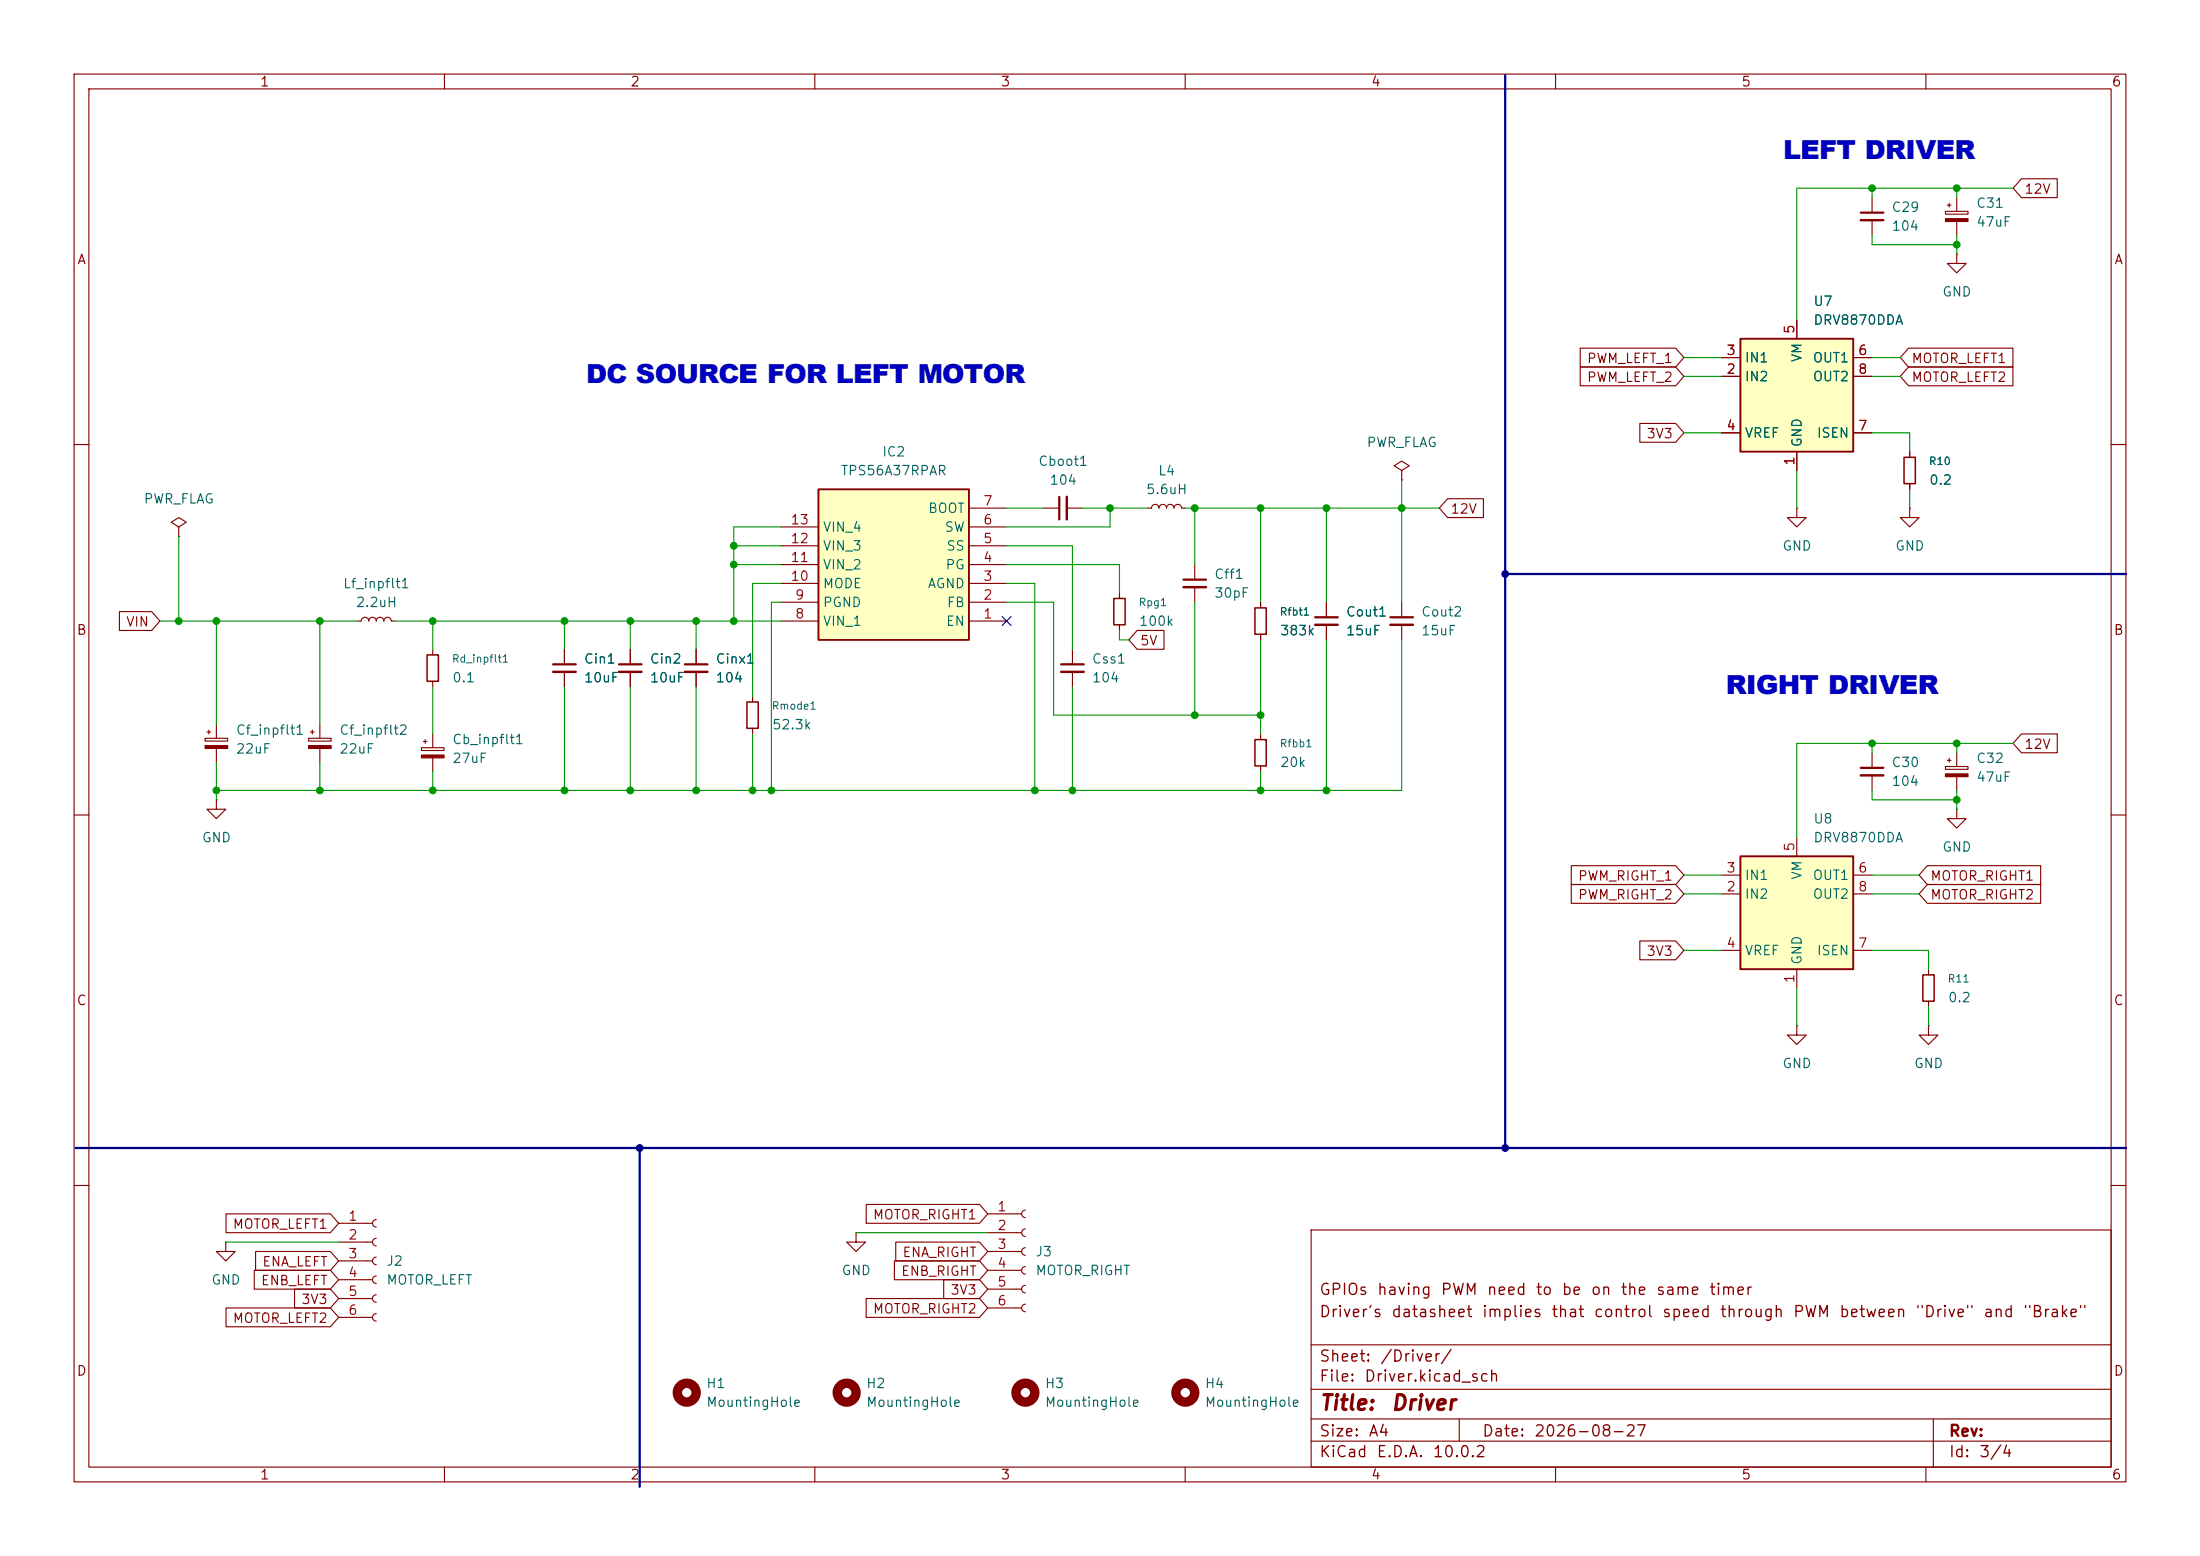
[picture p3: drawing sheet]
<svg xmlns="http://www.w3.org/2000/svg" width="297mm" height="210mm" viewBox="0 0 297 210" stroke-linecap="round" stroke-linejoin="round" font-family="sans-serif">
<g fill="none" stroke="#840000" stroke-width=".15">
<path d="M10 10h277v190h-277zM12 12h273v186h-273zM60 10v2M110 10v2M160 10v2M210 10v2M260 10v2M10 60h2M257.8 68.6v1.3h1.3l-1.3 1.2-1.3-1.2h1.3M257.8 68.6h.1M285 60h2M58.4 87.6v.8"/>
<path d="M58.4 91.9v.8M10 110h2M285 110h2M260.3 130.8v.8M260.3 135.1v.8M10 160h2M177 166h108v32h-108zM285 160h2M60 198v2M110 198v2M160 198v2M177 194.5h108"/>
<path d="M177 191.5h108M177 187.5h108M177 181.5h108M197 191.5v3M210 198v2M260 198v2M261 191.5v6.5"/>
</g>
<path d="M57.7 88.4h1.5v3.5h-1.5zM259.6 131.6h1.5v3.5h-1.5z" fill="none" stroke="#840000" stroke-width=".2"/>
<path d="M234.9 115.6h15.3v15.2h-15.3z" fill="#ffffc2"/>
<path d="M234.9 115.6h15.3v15.2h-15.3z" fill="none" stroke="#840000" stroke-width=".25"/>
<g fill="none" stroke="#840000" stroke-width=".15">
<path d="M252.7 26.7v2M252.7 29.7v2.1M262.6 28.5h3.1v.4h-3.1zM262.9 27.7h.5M263.1 27.4v.5M264.2 34.3v1.3h1.2l-1.2 1.2-1.3-1.2h1.3M264.2 34.3h.1M264.2 26.7v1.8M264.2 29.9v1.9M161.3 76.2v2M161.3 79.2v2.1M27.7 99.6h3v.4h-3z"/>
<path d="M27.9 98.8h.5M28.2 98.6v.5M29.2 97.8v1.8M41.7 99.6h3v.4h-3zM41.9 98.8h.5M42.2 98.6v.5M43.2 97.8v1.8M57.4 99.8v.5M58.4 99.1v1.8M144.8 87.6v2.1M144.8 90.7v2M151.1 80v.8"/>
<path d="M151.1 84.3v.8M189.2 81.3v2M189.2 84.3v2.1M29.2 101v1.9M43.2 101v1.9M56.9 100.9h3v.4h-3zM57.1 100.1h.6M58.4 102.3v1.8M232.4 118.1h2.5M242.6 113v2.6M250.2 118.1h2.5M252.7 101.6v2"/>
<path d="M252.7 104.6v2.1M264.2 109.2v1.3h1.2l-1.2 1.3-1.3-1.3h1.3M264.2 109.2h.1M232.4 120.7h2.5M232.4 128.3h2.5M242.6 138.4v1.3h1.2l-1.2 1.3-1.3-1.3h1.3M242.6 138.4h.1M242.6 130.8v2.6M250.2 120.7h2.5M250.2 128.3h2.5M260.3 138.4v1.3h1.3l-1.3 1.3-1.2-1.3h1.2M260.3 138.4h.1"/>
<path d="M30.5 167.6v1.3h1.2l-1.2 1.3-1.3-1.3h1.3M30.5 167.6h.1M45.7 165.1h4.6M45.7 167.6h4.6M45.7 170.2h4.6M45.7 172.7h4.6M45.7 175.3h4.6M45.7 177.8h4.6M50.8 164.6a.51 .51 0 0 0-.5 .5 .51 .51 0 0 0 .5 .5M50.8 167.1a.51 .51 0 0 0-.5 .5 .51 .51 0 0 0 .5 .5M50.8 169.7a.51 .51 0 0 0-.5 .5 .51 .51 0 0 0 .5 .5M50.8 172.2a.51 .51 0 0 0-.5 .5 .51 .51 0 0 0 .5 .5"/>
<path d="M50.8 174.8a.51 .51 0 0 0-.5 .5 .51 .51 0 0 0 .5 .5M50.8 177.3a.51 .51 0 0 0-.5 .5 .51 .51 0 0 0 .5 .5M115.6 166.4v1.2h1.2l-1.2 1.3-1.3-1.3h1.3M115.6 166.4h.1"/>
</g>
<g fill="#840000" stroke="#840000" stroke-width=".15">
<path d="M262.6 29.5h3.1v.4h-3.1z"/>
<path d="M27.7 100.6h3v.4h-3z"/>
<path d="M56.9 101.9h3v.4h-3z"/>
<path d="M41.7 100.6h3v.4h-3z"/>
</g>
<circle cx="92.7" cy="188" r="1.27" fill="none" stroke="#840000" stroke-width="1.3"/>
<path d="M251.2 28.7h3.1M159.8 78.2h3M143.3 89.7h3M187.7 83.3h3.1M251.2 103.6h3.1" fill="none" stroke="#840000" stroke-width=".3"/>
<path d="M251.2 29.7h3.1M159.8 79.2h3M143.3 90.7h3M187.7 84.3h3.1M251.2 104.6h3.1" fill="none" stroke="#840000" stroke-width=".33"/>
<path d="M150.4 80.8h1.5v3.5h-1.5z" fill="none" stroke="#840000" stroke-width=".2"/>
<path d="M234.9 45.7h15.3v15.3h-15.3z" fill="#ffffc2"/>
<path d="M234.9 45.7h15.3v15.3h-15.3z" fill="none" stroke="#840000" stroke-width=".25"/>
<g fill="none" stroke="#840000" stroke-width=".15">
<path d="M232.4 50.8h2.5M232.4 48.3h2.5M232.4 58.4h2.5M242.6 43.2v2.5M250.2 50.8h2.5M250.2 48.3h2.5M250.2 58.4h2.5M141 68.6h2M144 68.6h2M154.9 68.6h.5a.51 .51 0 0 1 .6-.5 .51 .51 0 0 1 .5 .5 .51 .51 0 0 1 .5-.5 .51 .51 0 0 1 .5 .5 .51 .51 0 0 1 .5-.5 .51 .51 0 0 1 .5 .5 .51 .51 0 0 1 .5-.5 .51 .51 0 0 1 .5 .5h.5M242.6 68.6v1.3h1.2l-1.2 1.2-1.3-1.2h1.3M242.6 68.6h.1"/>
<path d="M242.6 61v2.5M257.8 61v.7M257.8 65.3v.7M48.3 83.8h.5a.51 .51 0 0 1 .5-.5 .51 .51 0 0 1 .5 .5 .51 .51 0 0 1 .5-.5 .51 .51 0 0 1 .5 .5 .51 .51 0 0 1 .5-.5 .51 .51 0 0 1 .5 .5 .51 .51 0 0 1 .5-.5 .51 .51 0 0 1 .5 .5h.5M85.1 87.6v2.1M85.1 90.7v2M94 87.6v2.1M94 90.7v2M101.6 94v.7M101.6 98.3v.8M170.2 81.3v.7M170.2 85.6v.8"/>
<path d="M170.2 99.1v.7M179.1 81.3v2M179.1 84.3v2.1M170.2 103.4v.7M262.6 103.5h3.1v.3h-3.1zM262.9 102.6h.5M263.1 102.4v.5M264.2 101.6v1.9M264.2 104.8v1.9"/>
</g>
<path d="M143 67.1v3M83.6 89.7h3M92.5 89.7h3M177.5 83.3h3.1" fill="none" stroke="#840000" stroke-width=".3"/>
<path d="M144 67.1v3M83.6 90.7h3M92.5 90.7h3M177.5 84.3h3.1" fill="none" stroke="#840000" stroke-width=".33"/>
<path d="M262.6 104.4h3.1v.4h-3.1z" fill="#840000" stroke="#840000" stroke-width=".15"/>
<path d="M257 61.7h1.6v3.6h-1.6zM100.8 94.7h1.6v3.6h-1.6zM169.4 82h1.5v3.6h-1.5zM169.4 99.8h1.5v3.6h-1.5z" fill="none" stroke="#840000" stroke-width=".2"/>
<path d="M110.5 66h20.3v20.4h-20.3z" fill="#ffffc2"/>
<path d="M110.5 66h20.3v20.4h-20.3z" fill="none" stroke="#840000" stroke-width=".25"/>
<g fill="none" stroke="#840000" stroke-width=".15">
<path d="M272.9 24.1h4.8v2.6h-4.8l-1.1-1.3zM213.3 47h12.9l1.1 1.3-1.1 1.2h-12.9zM213.3 49.5h12.9l1.1 1.3-1.1 1.3h-12.9zM221.4 57.1h4.8l1.1 1.3-1.1 1.3h-4.8zM232.4 50.8h2.5M232.4 48.3h2.5M232.4 58.4h2.5M242.6 43.2v2.5M250.2 50.8h2.5M250.2 48.3h2.5M250.2 58.4h2.5M257.7 49.5h14v2.6h-14l-1.2-1.3z"/>
<path d="M257.7 47h14v2.5h-14l-1.2-1.2zM24.1 71.1l1-.6-1-.6-1 .6 1 .6v1.3M24.1 72.4h.1M105.4 78.7h5.1M105.4 76.2h5.1M105.4 73.7h5.1M105.4 71.1h5.1M130.8 78.7h5.1M130.8 76.2h5.1M130.8 73.7h5.1M130.8 71.1h5.1M130.8 68.6h5.1"/>
<path d="M189.2 63.5l1-.6-1-.7-1 .7 1 .6v1.3M189.2 64.8h.1M195.4 67.3h4.9v2.6h-4.9l-1.1-1.3zM242.6 61v2.5M257.8 61v.7M257.8 65.3v.7M16.1 82.5h4.4l1.1 1.3-1.1 1.3h-4.4zM76.2 87.6v2.1M76.2 90.7v2M85.1 87.6v2.1M85.1 90.7v2M94 87.6v2.1"/>
<path d="M94 90.7v2M105.4 83.8h5.1M105.4 81.3h5.1M130.8 83.8h5.1M130.8 81.3h5.1M153.5 85.1h3.6v2.5h-3.6l-1.1-1.2zM170.2 81.3v.7M170.2 85.6v.8M179.1 81.3v2M179.1 84.3v2.1M272.9 99.1h4.8v2.5h-4.8l-1.1-1.3zM29.2 108v1.2h1.3l-1.3 1.3-1.3-1.3h1.3"/>
<path d="M29.2 108h.1M212.1 116.8h14.1l1.1 1.3-1.1 1.3h-14.1zM212.1 119.4h14.1l1.1 1.3-1.1 1.2h-14.1zM260.2 116.8h15.3v2.6h-15.3l-1.1-1.3zM260.2 119.4h15.3v2.5h-15.3l-1.1-1.2zM221.4 127h4.8l1.1 1.3-1.1 1.2h-4.8zM30.5 163.8h14.1l1.1 1.3-1.1 1.3h-14.1zM30.5 176.5h14.1l1.1 1.3-1.1 1.3h-14.1zM34.3 171.4h10.3l1.1 1.3-1.1 1.3h-10.3zM34.5 168.9h10.1l1.1 1.3-1.1 1.3h-10.1zM39.8 174h4.8l1.1 1.3-1.1 1.2h-4.8zM116.9 175.3h15.3l1.1 1.2-1.1 1.3h-15.3z"/>
<path d="M116.9 162.6h15.3l1.1 1.2-1.1 1.3h-15.3zM120.7 170.2h11.5l1.1 1.3-1.1 1.2h-11.5zM120.9 167.6h11.3l1.1 1.3-1.1 1.3h-11.3zM127.4 172.7h4.8l1.1 1.3-1.1 1.3h-4.8zM133.3 163.8h4.6M133.3 166.4h4.6M133.3 168.9h4.6M133.3 171.5h4.6M133.3 174h4.6M133.3 176.5h4.6M138.4 163.3a.51 .51 0 0 0-.5 .5 .51 .51 0 0 0 .5 .5M138.4 165.9a.51 .51 0 0 0-.5 .5 .51 .51 0 0 0 .5 .5"/>
<path d="M138.4 168.4a.51 .51 0 0 0-.5 .5 .51 .51 0 0 0 .5 .5M138.4 170.9a.51 .51 0 0 0-.5 .6 .51 .51 0 0 0 .5 .5M138.4 173.5a.51 .51 0 0 0-.5 .5 .51 .51 0 0 0 .5 .5M138.4 176a.51 .51 0 0 0-.5 .5 .51 .51 0 0 0 .5 .5"/>
</g>
<g fill="none" stroke="#840000" stroke-width="1.3">
<circle cx="114.3" cy="188" r="1.27"/>
<circle cx="138.4" cy="188" r="1.27"/>
<circle cx="160" cy="188" r="1.27"/>
</g>
<path d="M74.7 89.7h3" fill="none" stroke="#840000" stroke-width=".3"/>
<path d="M74.7 90.7h3" fill="none" stroke="#840000" stroke-width=".33"/>
<path d="M203.2 10.2v144.7M203.2 77.5h83.8M10.2 154.9h276.8M86.4 154.9v45.8" fill="none" stroke="#000084" stroke-width=".3"/>
<g fill="none" stroke="#009600" stroke-width=".15">
<path d="M252.7 25.4v1.3M252.7 31.8v1.2h11.5M264.2 25.4v1.3M264.2 31.8v2.5M271.8 25.4h-29.2v17.8M227.3 48.3h5.1M227.3 50.8h5.1M227.3 58.4h5.1M252.7 48.3h3.8M252.7 58.4h5.1v2.6M252.7 50.8h3.8M24.1 72.4v11.4"/>
<path d="M99.1 73.7h6.3M99.1 76.2h6.3M105.4 78.7h-3.8v15.3M105.4 71.1h-6.3v12.7M135.9 78.7h3.8v28M135.9 73.7h8.9v13.9M135.9 68.6h5.1M135.9 76.2h15.2v3.8M146 68.6h8.9M149.9 68.6v2.5h-14M160 68.6h34.3M161.3 68.6v7.6"/>
<path d="M170.2 68.6v12.7M179.1 68.6v12.7M189.2 64.8v16.5M242.6 63.5v5.1M257.8 66v2.6M21.6 83.8h26.7M29.2 83.8v14M43.2 83.8v14M53.3 83.8h52.1M58.4 83.8v3.8M58.4 92.7v6.4M76.2 83.8v3.8"/>
<path d="M76.2 92.7v14M85.1 83.8v3.8M85.1 92.7v14M94 83.8v3.8M94 92.7v14M101.6 99.1v7.6M105.4 81.3h-1.3v25.4M135.9 81.3h6.3v15.2h28M144.8 92.7v14M151.1 85.1v1.3h1.3M161.3 81.3v15.2M170.2 86.4v12.7"/>
<path d="M179.1 86.4v20.3M189.2 86.4v20.3h-160M29.2 102.9v5.1M43.2 102.9v3.8M58.4 104.1v2.6M170.2 104.1v2.6M227.3 118.1h5.1M252.7 100.3v1.3M252.7 106.7v1.3h11.5M252.7 118.1h6.4M264.2 100.3v1.3M264.2 106.7v2.5"/>
<path d="M271.8 100.3h-29.2v12.7M227.3 120.7h5.1M227.3 128.3h5.1M242.6 133.4v5M252.7 128.3h7.6v2.5M252.7 120.7h6.4M260.3 135.9v2.5M30.5 167.6h15.2M115.6 166.4h17.7"/>
</g>
<path d="M135.3 83.2l1.2 1.2M136.5 83.2l-1.2 1.2" fill="none" stroke="#000084" stroke-width=".15"/>
<g fill="#009600" stroke="#009600" stroke-width=".14">
<circle cx="264.2" cy="33" r=".46"/>
<circle cx="264.2" cy="25.4" r=".46"/>
<circle cx="252.7" cy="25.4" r=".46"/>
<circle cx="43.2" cy="83.8" r=".46"/>
<circle cx="58.4" cy="106.7" r=".46"/>
<circle cx="76.2" cy="106.7" r=".46"/>
<circle cx="24.1" cy="83.8" r=".46"/>
<circle cx="29.2" cy="83.8" r=".46"/>
<circle cx="58.4" cy="83.8" r=".46"/>
<circle cx="76.2" cy="83.8" r=".46"/>
<circle cx="43.2" cy="106.7" r=".46"/>
<circle cx="29.2" cy="106.7" r=".46"/>
<circle cx="170.2" cy="68.6" r=".46"/>
<circle cx="179.1" cy="68.6" r=".46"/>
<circle cx="149.9" cy="68.6" r=".46"/>
<circle cx="161.3" cy="68.6" r=".46"/>
<circle cx="170.2" cy="106.7" r=".46"/>
<circle cx="179.1" cy="106.7" r=".46"/>
<circle cx="170.2" cy="96.5" r=".46"/>
<circle cx="161.3" cy="96.5" r=".46"/>
<circle cx="85.1" cy="83.8" r=".46"/>
<circle cx="99.1" cy="83.8" r=".46"/>
<circle cx="99.1" cy="76.2" r=".46"/>
<circle cx="94" cy="83.8" r=".46"/>
<circle cx="101.6" cy="106.7" r=".46"/>
<circle cx="139.7" cy="106.7" r=".46"/>
<circle cx="104.1" cy="106.7" r=".46"/>
<circle cx="85.1" cy="106.7" r=".46"/>
<circle cx="94" cy="106.7" r=".46"/>
<circle cx="144.8" cy="106.7" r=".46"/>
<circle cx="99.1" cy="73.7" r=".46"/>
<circle cx="264.2" cy="108" r=".46"/>
<circle cx="252.7" cy="100.3" r=".46"/>
<circle cx="264.2" cy="100.3" r=".46"/>
<circle cx="189.2" cy="68.6" r=".46"/>
</g>
<g fill="#000084" stroke="#000084" stroke-width=".14">
<circle cx="203.2" cy="154.9" r=".46"/>
<circle cx="86.4" cy="154.9" r=".46"/>
<circle cx="203.2" cy="77.5" r=".46"/>
</g>
<g font-size="3.5" fill="#0000c2">
<text x="240.7" y="21.5">LEFT DRIVER</text>
<text x="79.1" y="51.7">DC SOURCE FOR LEFT MOTOR</text>
<text x="233" y="93.6">RIGHT DRIVER</text>
</g>
<g font-size="2" fill="#840000">
<text x="178" y="190.8">Title:</text>
<text x="187.7" y="190.8">Driver</text>
</g>
<g font-size="1.5" fill="#840000">
<text x="178" y="178.2">Driver's</text>
<text x="178" y="175.2">GPIOs</text>
<text x="185.8" y="175.2">having</text>
<text x="187.7" y="178.2">datasheet</text>
<text x="194.4" y="175.2">PWM</text>
<text x="200" y="178.2">implies</text>
<text x="200.6" y="175.2">need</text>
<text x="207.2" y="175.2">to</text>
<text x="209.3" y="178.2">that</text>
<text x="210.7" y="175.2">be</text>
<text x="214.7" y="175.2">on</text>
<text x="215.1" y="178.2">control</text>
<text x="218.7" y="175.2">the</text>
<text x="223.5" y="175.2">same</text>
<text x="224.3" y="178.2">speed</text>
<text x="230.6" y="175.2">timer</text>
<text x="232.1" y="178.2">through</text>
<text x="242" y="178.2">PWM</text>
<text x="248.2" y="178.2">between</text>
<text x="258.5" y="178.2">&quot;Drive&quot;</text>
<text x="267.6" y="178.2">and</text>
<text x="273" y="178.2">&quot;Brake&quot;</text>
<text x="178" y="184.2">Sheet:</text>
<text x="186.2" y="184.2">/Driver/</text>
<text x="178" y="186.9">File:</text>
<text x="184.1" y="186.9">Driver.kicad_sch</text>
<text x="178" y="197.1">KiCad</text>
<text x="178" y="194.3">Size:</text>
<text x="184.7" y="194.3">A4</text>
<text x="185.7" y="197.1">E.D.A.</text>
<text x="193.3" y="197.1">10.0.2</text>
<text x="200" y="194.3">Date:</text>
<text x="207" y="194.3">2026-08-27</text>
<text x="263" y="194.3">Rev:</text>
<text x="263" y="197.1">Id:</text>
<text x="267.1" y="197.1">3/4</text>
</g>
<g font-size="1.3" fill="#840000">
<text x="35" y="12">1</text>
<text x="85" y="12">2</text>
<text x="135" y="12">3</text>
<text x="185" y="12">4</text>
<text x="235" y="12">5</text>
<text x="285" y="12">6</text>
<text x="273.2" y="26.5">12V</text>
<text x="10.3" y="36">A</text>
<text x="285.3" y="36">A</text>
<text x="214.1" y="49.3">PWM_LEFT_1</text>
<text x="214.1" y="51.9">PWM_LEFT_2</text>
<text x="258" y="51.9">MOTOR_LEFT2</text>
<text x="258" y="49.3">MOTOR_LEFT1</text>
<text x="222.2" y="59.5">3V3</text>
<text x="195.7" y="69.6">12V</text>
<text x="10.3" y="86">B</text>
<text x="16.9" y="84.9">VIN</text>
<text x="153.8" y="87.4">5V</text>
<text x="285.3" y="86">B</text>
<text x="273.2" y="101.4">12V</text>
<text x="212.9" y="119.2">PWM_RIGHT_1</text>
<text x="260.5" y="119.2">MOTOR_RIGHT1</text>
<text x="212.9" y="121.7">PWM_RIGHT_2</text>
<text x="260.5" y="121.7">MOTOR_RIGHT2</text>
<text x="222.2" y="129.3">3V3</text>
<text x="10.3" y="136">C</text>
<text x="285.3" y="136">C</text>
<text x="31.3" y="166.2">MOTOR_LEFT1</text>
<text x="117.7" y="164.9">MOTOR_RIGHT1</text>
<text x="35.1" y="173.8">ENB_LEFT</text>
<text x="35.3" y="171.2">ENA_LEFT</text>
<text x="121.6" y="172.5">ENB_RIGHT</text>
<text x="121.7" y="170">ENA_RIGHT</text>
<text x="31.3" y="178.9">MOTOR_LEFT2</text>
<text x="40.6" y="176.3">3V3</text>
<text x="117.7" y="177.6">MOTOR_RIGHT2</text>
<text x="128.2" y="175.1">3V3</text>
<text x="10.3" y="186">D</text>
<text x="285.3" y="186">D</text>
<text x="35" y="200">1</text>
<text x="85" y="200">2</text>
<text x="135" y="200">3</text>
<text x="185" y="200">4</text>
<text x="235" y="200">5</text>
<text x="285" y="200">6</text>
</g>
<g font-size="1.3" fill="#006464">
<text x="255.3" y="28.9">C29</text>
<text x="266.7" y="28.4">C31</text>
<text x="255.3" y="31.5">104</text>
<text x="266.7" y="30.9">47uF</text>
<text x="244.7" y="41.6">U7</text>
<text x="262.1" y="40.3">GND</text>
<text x="244.7" y="44.2">DRV8870DDA</text>
<text x="235.5" y="51.8">IN2</text>
<text x="235.5" y="49.2">IN1</text>
<text x="243.5" y="49" transform="rotate(-90 243.5 49)">VM</text>
<text x="244.6" y="49.2">OUT1</text>
<text x="244.6" y="51.8">OUT2</text>
<text x="235.5" y="59.4">VREF</text>
<text x="245.2" y="59.4">ISEN</text>
<text x="113.4" y="64.5">TPS56A37RPAR</text>
<text x="119" y="61.9">IC2</text>
<text x="140.1" y="63.2">Cboot1</text>
<text x="141.6" y="65.7">104</text>
<text x="156.3" y="64.5">L4</text>
<text x="184.4" y="60.7">PWR_FLAG</text>
<text x="243.5" y="60.5" transform="rotate(-90 243.5 60.5)">GND</text>
<text x="260.4" y="65.7">0.2</text>
<text x="19.3" y="68.3">PWR_FLAG</text>
<text x="125.2" y="69.6">BOOT</text>
<text x="154.6" y="67">5.6uH</text>
<text x="111" y="77.2">VIN_2</text>
<text x="111" y="74.6">VIN_3</text>
<text x="111" y="72.1">VIN_4</text>
<text x="127.4" y="72.1">SW</text>
<text x="127.6" y="77.2">PG</text>
<text x="127.7" y="74.6">SS</text>
<text x="240.5" y="74.6">GND</text>
<text x="255.8" y="74.6">GND</text>
<text x="46.2" y="79.7">Lf_inpflt1</text>
<text x="47.9" y="82.3">2.2uH</text>
<text x="111" y="82.3">PGND</text>
<text x="111" y="79.7">MODE</text>
<text x="125.1" y="79.7">AGND</text>
<text x="127.7" y="82.3">FB</text>
<text x="163.8" y="78.4">Cff1</text>
<text x="163.8" y="81">30pF</text>
<text x="181.6" y="83.5">Cout1</text>
<text x="191.8" y="83.5">Cout2</text>
<text x="78.7" y="89.9">Cin1</text>
<text x="87.6" y="89.9">Cin2</text>
<text x="96.5" y="89.9">Cinx1</text>
<text x="111" y="84.8">VIN_1</text>
<text x="127.6" y="84.8">EN</text>
<text x="147.3" y="89.9">Css1</text>
<text x="153.7" y="84.8">100k</text>
<text x="172.7" y="86.1">383k</text>
<text x="181.6" y="86.1">15uF</text>
<text x="191.8" y="86.1">15uF</text>
<text x="61" y="92.4">0.1</text>
<text x="78.7" y="92.4">10uF</text>
<text x="87.6" y="92.4">10uF</text>
<text x="96.5" y="92.4">104</text>
<text x="147.3" y="92.4">104</text>
<text x="31.8" y="99.5">Cf_inpflt1</text>
<text x="45.7" y="99.5">Cf_inpflt2</text>
<text x="61" y="100.8">Cb_inpflt1</text>
<text x="104.1" y="98.8">52.3k</text>
<text x="31.8" y="102">22uF</text>
<text x="45.7" y="102">22uF</text>
<text x="61" y="103.3">27uF</text>
<text x="172.7" y="103.8">20k</text>
<text x="255.3" y="106.4">104</text>
<text x="255.3" y="103.8">C30</text>
<text x="266.7" y="103.3">C32</text>
<text x="266.7" y="105.8">47uF</text>
<text x="244.7" y="111.5">U8</text>
<text x="27.2" y="114">GND</text>
<text x="235.5" y="119.1">IN1</text>
<text x="243.5" y="118.8" transform="rotate(-90 243.5 118.8)">VM</text>
<text x="244.6" y="119.1">OUT1</text>
<text x="244.7" y="114">DRV8870DDA</text>
<text x="262.1" y="115.3">GND</text>
<text x="235.5" y="121.6">IN2</text>
<text x="244.6" y="121.6">OUT2</text>
<text x="235.5" y="129.2">VREF</text>
<text x="243.5" y="130.3" transform="rotate(-90 243.5 130.3)">GND</text>
<text x="245.2" y="129.2">ISEN</text>
<text x="262.9" y="135.6">0.2</text>
<text x="240.5" y="144.5">GND</text>
<text x="258.3" y="144.5">GND</text>
<text x="28.4" y="173.7">GND</text>
<text x="52.1" y="171.2">J2</text>
<text x="52.1" y="173.7">MOTOR_LEFT</text>
<text x="113.5" y="172.4">GND</text>
<text x="139.7" y="169.9">J3</text>
<text x="139.7" y="172.4">MOTOR_RIGHT</text>
<text x="95.3" y="187.7">H1</text>
<text x="95.3" y="190.2">MountingHole</text>
<text x="116.8" y="187.7">H2</text>
<text x="116.8" y="190.2">MountingHole</text>
<text x="141" y="187.7">H3</text>
<text x="141" y="190.2">MountingHole</text>
<text x="162.6" y="187.7">H4</text>
<text x="162.6" y="190.2">MountingHole</text>
</g>
<g font-size="1.3" fill="#a90000">
<text x="242.5" y="45.2" transform="rotate(-90 242.5 45.2)">5</text>
<text x="233" y="50.8">2</text>
<text x="233" y="48.2">3</text>
<text x="250.8" y="48.2">6</text>
<text x="250.8" y="50.8">8</text>
<text x="233" y="58.4">4</text>
<text x="250.8" y="58.4">7</text>
<text x="242.5" y="62.9" transform="rotate(-90 242.5 62.9)">1</text>
<text x="106.6" y="71.1">13</text>
<text x="132.6" y="71.1">6</text>
<text x="132.6" y="68.6">7</text>
<text x="106.6" y="76.2">11</text>
<text x="106.6" y="73.6">12</text>
<text x="132.6" y="76.2">4</text>
<text x="132.6" y="73.6">5</text>
<text x="106.6" y="78.7">10</text>
<text x="107.2" y="83.8">8</text>
<text x="107.2" y="81.3">9</text>
<text x="132.6" y="83.8">1</text>
<text x="132.6" y="81.3">2</text>
<text x="132.6" y="78.7">3</text>
<text x="233" y="118.1">3</text>
<text x="242.5" y="115" transform="rotate(-90 242.5 115)">5</text>
<text x="250.8" y="118.1">6</text>
<text x="233" y="120.6">2</text>
<text x="250.8" y="120.6">8</text>
<text x="233" y="128.2">4</text>
<text x="250.8" y="128.2">7</text>
<text x="242.5" y="132.8" transform="rotate(-90 242.5 132.8)">1</text>
<text x="46.9" y="165.1">1</text>
<text x="46.9" y="167.6">2</text>
<text x="134.5" y="163.8">1</text>
<text x="134.5" y="166.3">2</text>
<text x="46.9" y="170.2">3</text>
<text x="46.9" y="172.7">4</text>
<text x="134.5" y="168.9">3</text>
<text x="134.5" y="171.4">4</text>
<text x="134.5" y="174">5</text>
<text x="46.9" y="175.2">5</text>
<text x="46.9" y="177.8">6</text>
<text x="134.5" y="176.5">6</text>
</g>
<g font-size="1" fill="#006464">
<text x="260.3" y="63">R10</text>
<text x="153.6" y="82.1">Rpg1</text>
<text x="172.7" y="83.3">Rfbt1</text>
<text x="60.9" y="89.7">Rd_inpflt1</text>
<text x="104.1" y="96">Rmode1</text>
<text x="172.7" y="101.1">Rfbb1</text>
<text x="262.9" y="132.9">R11</text>
</g>
</svg>
